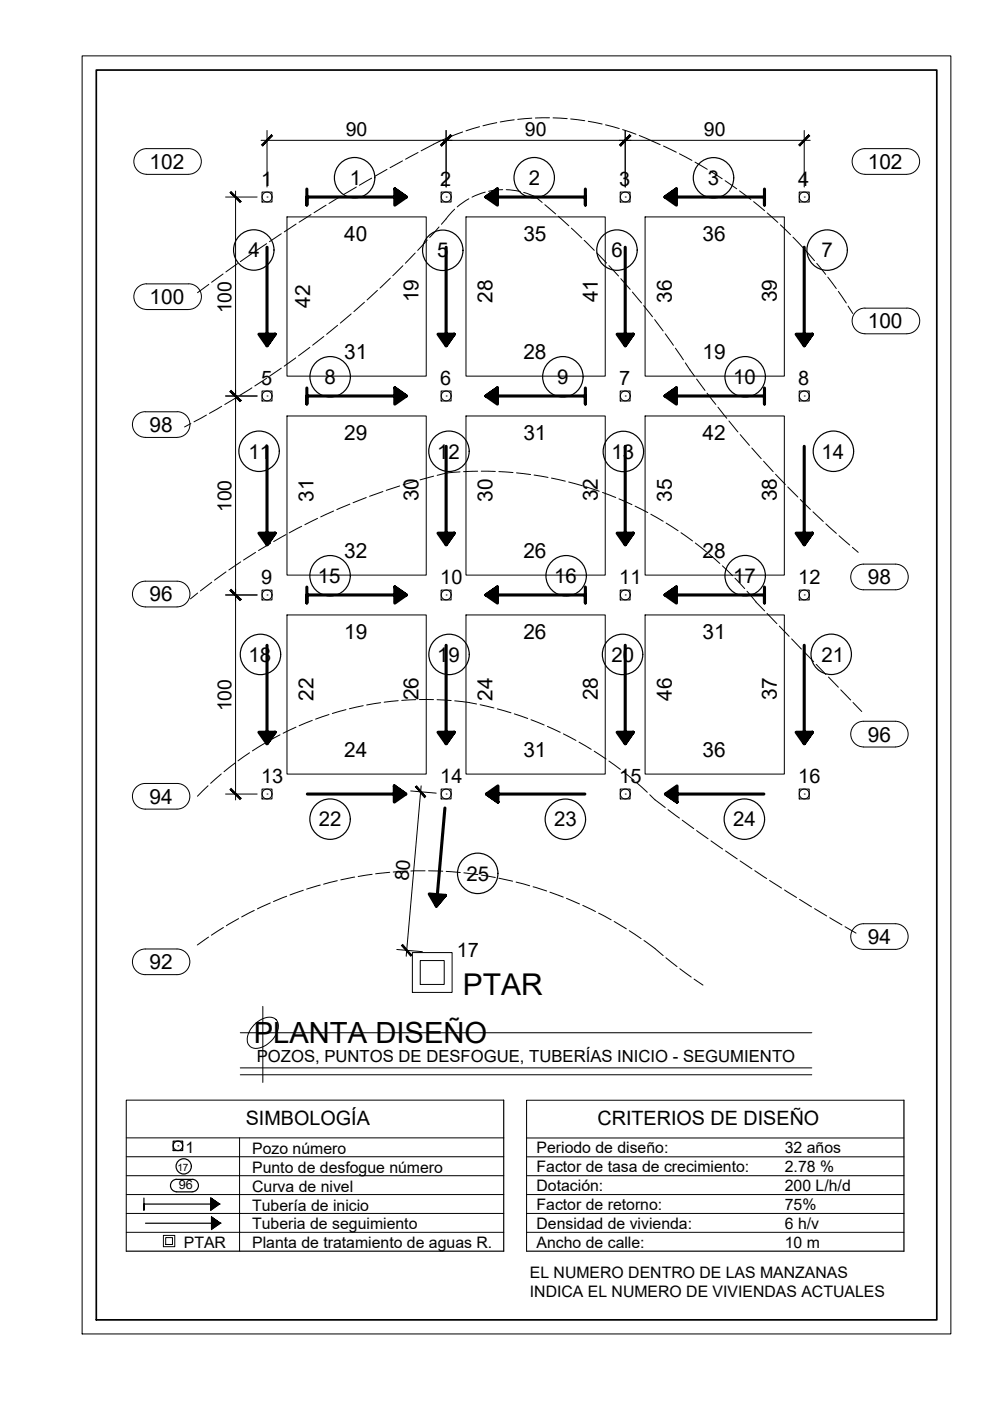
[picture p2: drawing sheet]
<svg xmlns="http://www.w3.org/2000/svg" width="210mm" height="297mm" viewBox="0 0 210 297" stroke-linecap="round" stroke-linejoin="round" font-family="sans-serif">
<!-- layer: 0 -->
<path d="M60.8 46h29.6v33.7h-29.6zM98.8 46h29.5v33.7h-29.5zM136.8 46h29.5v33.7h-29.5zM60.8 88.2h29.6v33.7h-29.6zM98.8 88.2h29.5v33.7h-29.5zM136.8 88.2h29.5v33.7h-29.5zM60.8 130.4h29.6v33.7h-29.6zM98.8 130.4h29.5v33.7h-29.5zM136.8 130.4h29.5v33.7h-29.5zM87.4 202h8.5v8.4h-8.5zM89.1 203.7h5.1v5h-5.1z" fill="none" stroke="#000" stroke-width=".21"/>
<g fill="#000" stroke="#000" stroke-width=".21">
<path d="M57.6 28.6l-1.9 2.3 2.1-2.1zM57.6 28.6l-1.9 2.3-.3-.2z"/>
<path d="M95.5 28.6l-2.1 2.1 .2 .2zM95.5 28.6l.3 .2-2.2 2.1z"/>
<path d="M95.5 28.6l-1.9 2.3 2.2-2.1zM95.5 28.6l-1.9 2.3-.2-.2z"/>
<path d="M133.5 28.6l-2.1 2.1 .2 .2zM133.5 28.6l.2 .2-2.1 2.1z"/>
<path d="M133.5 28.6l-1.9 2.3 2.1-2.1zM133.5 28.6l-1.9 2.3-.2-.2z"/>
<path d="M171.5 28.6l-2.2 2.1 .3 .2zM171.5 28.6l.2 .2-2.1 2.1z"/>
<path d="M48.8 40.8l2.1 2.1 .2-.2zM48.8 40.8l.2-.2 2.1 2.1z"/>
<path d="M83.7 40.1l2.5 1.7h-2.5zM83.7 41.8v1.7l2.5-1.7z"/>
<path d="M103 41.8h2.5v-1.7zM103 41.8h2.5v1.7z"/>
<path d="M141 41.8h2.4v-1.7zM141 41.8h2.4v1.7z"/>
<path d="M56.6 70.9h1.7l-1.7 2.4zM54.9 70.9l1.7 2.4v-2.4z"/>
<path d="M94.6 70.9h1.7l-1.7 2.4zM92.9 70.9l1.7 2.4v-2.4z"/>
<path d="M132.6 70.9h1.7l-1.7 2.4zM130.8 70.9l1.8 2.4v-2.4z"/>
<path d="M170.5 70.9h1.7l-1.7 2.4zM168.8 70.9l1.7 2.4v-2.4z"/>
<path d="M49 82.8l-.2 .2 2.3 1.9zM48.8 83l2.3 1.9-.2 .2z"/>
<path d="M48.8 83l2.1 2.1 .2-.2zM49 82.8l2.1 2.1-2.3-1.9z"/>
<path d="M83.7 82.2l2.5 1.8h-2.5zM83.7 84v1.7l2.5-1.7z"/>
<path d="M103 84h2.5v-1.8zM103 84h2.5v1.7z"/>
<path d="M141 84h2.4v-1.8zM141 84h2.4v1.7z"/>
<path d="M56.6 113h1.7l-1.7 2.5zM54.9 113l1.7 2.5v-2.5z"/>
<path d="M94.6 113h1.7l-1.7 2.5zM92.9 113l1.7 2.5v-2.5z"/>
<path d="M132.6 113h1.7l-1.7 2.5zM130.8 113l1.8 2.5v-2.5z"/>
<path d="M170.5 113h1.7l-1.7 2.5zM168.8 113l1.7 2.5v-2.5z"/>
<path d="M49 125l-.2 .2 2.3 1.9zM48.8 125.2l2.3 1.9-.2 .2z"/>
<path d="M48.8 125.2l2.1 2.1 .2-.2zM49 125l2.1 2.1-2.3-1.9z"/>
<path d="M83.7 124.5l2.5 1.6h-2.5zM83.7 126.1v1.8l2.5-1.8z"/>
<path d="M103 126.1h2.5v-1.6zM103 126.1h2.5v1.8z"/>
<path d="M141 126.1h2.4v-1.6zM141 126.1h2.4v1.8z"/>
<path d="M56.6 155.3h1.7l-1.7 2.4zM54.9 155.3l1.7 2.4v-2.4z"/>
<path d="M94.6 155.3h1.7l-1.7 2.4zM92.9 155.3l1.7 2.4v-2.4z"/>
<path d="M132.6 155.3h1.7l-1.7 2.4zM130.8 155.3l1.8 2.4v-2.4z"/>
<path d="M170.5 155.3h1.7l-1.7 2.4zM168.8 155.3l1.7 2.4v-2.4z"/>
<path d="M49 167.2l-.2 .2 2.3 1.9zM48.8 167.4l2.3 1.9-.2 .2z"/>
<path d="M83.6 166.6l2.4 1.8h-2.4zM83.6 168.4v1.6l2.4-1.6z"/>
<path d="M88.1 166.8l1.9 2.3 .2-.2zM88.1 166.8l.2-.2 1.9 2.3z"/>
<path d="M103.1 168.4h2.5v1.6zM103.1 168.4h2.5v-1.8z"/>
<path d="M141.1 168.4h2.4v1.6zM141.1 168.4h2.4v-1.8z"/>
<path d="M92.7 189.7l1.7 .1-1.9 2.3zM91 189.5l1.5 2.6 .2-2.4z"/>
<path d="M85.1 200.4l2.2 2.1-1.9-2.2zM85.1 200.4l2.2 2.1-.2 .2z"/>
</g>
<g fill="none" stroke="#000" stroke-width=".66">
<path d="M56.6 52.4v20.9l1.7-2.4-1.7 2.4-1.7-2.4h3.4M83.7 40.1v3.4l2.5-1.7-2.5-1.7 2.5 1.7h-21.1v1.7v-3.4M94.6 52.4v20.9l1.7-2.4-1.7 2.4-1.7-2.4h3.4M105.5 40.1v3.4l-2.5-1.7 2.5-1.7-2.5 1.7h21.1v1.7v-3.4M132.6 52.4v20.9l1.7-2.4-1.7 2.4-1.8-2.4h3.5M143.4 40.1v3.4l-2.4-1.7 2.4-1.7-2.4 1.7h21.1v1.7v-3.4M170.5 52.4v20.9l1.7-2.4-1.7 2.4-1.7-2.4h3.4M56.6 94.6v20.9l1.7-2.5-1.7 2.5-1.7-2.5h3.4M83.7 82.2v3.5l2.5-1.7-2.5-1.8 2.5 1.8h-21.1v1.7v-3.4M94.6 94.6v20.9l1.7-2.5-1.7 2.5-1.7-2.5h3.4M105.5 82.2v3.5l-2.5-1.7 2.5-1.8-2.5 1.8h21.1v1.7v-3.4M132.6 94.6v20.9l1.7-2.5-1.7 2.5-1.8-2.5h3.5"/>
<path d="M143.4 82.2v3.5l-2.4-1.7 2.4-1.8-2.4 1.8h21.1v1.7v-3.4M170.5 94.6v20.9l1.7-2.5-1.7 2.5-1.7-2.5h3.4M56.6 136.8v20.9l1.7-2.4-1.7 2.4-1.7-2.4h3.4M83.7 124.5v3.4l2.5-1.8-2.5-1.6 2.5 1.6h-21.1v1.7v-3.3M94.6 136.8v20.9l1.7-2.4-1.7 2.4-1.7-2.4h3.4M105.5 124.5v3.4l-2.5-1.8 2.5-1.6-2.5 1.6h21.1v1.7v-3.3M132.6 136.8v20.9l1.7-2.4-1.7 2.4-1.8-2.4h3.5M143.4 124.5v3.4l-2.4-1.8 2.4-1.6-2.4 1.6h21.1v1.7v-3.3M170.5 136.8v20.9l1.7-2.4-1.7 2.4-1.7-2.4h3.4M83.6 166.6v3.4l2.4-1.6-2.4-1.8 2.4 1.8h-20.8M94.3 171.3l-1.8 20.8 1.9-2.3-1.9 2.3-1.5-2.6 3.4 .3M124 168.4h-20.9l2.5 1.6-2.5-1.6 2.5-1.8v3.4"/>
<path d="M162 168.4h-20.9l2.4 1.6-2.4-1.6 2.4-1.8v3.4"/>
</g>
<!-- layer: COTAS -->
<g fill="none" stroke="#000" stroke-width=".21">
<path d="M55.3 29.8h116.5M56.6 27.7v12M94.6 27.7v12M132.6 27.7v12M170.5 27.7v12M47.8 41.8h6.7M49.9 40.5v129.1M47.8 84h6.7M47.8 126.1h6.7M47.8 168.4h6.7M87.1 167.7l5.4 .5M89.3 166.6l-3.2 36.1"/>
<path d="M84.1 201.3l5.4 .5"/>
</g>
<!-- layer: TEXTO2 -->
<g fill="none" stroke="#000" stroke-width=".25">
<circle cx="75.2" cy="37.7" r="4.3"/>
<circle cx="113.3" cy="37.7" r="4.3"/>
<circle cx="151.3" cy="37.7" r="4.3"/>
<circle cx="53.8" cy="53" r="4.3"/>
<circle cx="93.9" cy="53.1" r="4.3"/>
<circle cx="130.8" cy="53" r="4.3"/>
<circle cx="175.4" cy="53" r="4.3"/>
<circle cx="70" cy="79.9" r="4.3"/>
<circle cx="119.3" cy="79.9" r="4.3"/>
<circle cx="158" cy="79.9" r="4.3"/>
<circle cx="54.9" cy="95.7" r="4.3"/>
<circle cx="95.2" cy="95.7" r="4.3"/>
<circle cx="132.2" cy="95.7" r="4.3"/>
<circle cx="176.7" cy="95.7" r="4.3"/>
<circle cx="55.2" cy="138.8" r="4.3"/>
<circle cx="70" cy="122.1" r="4.3"/>
<circle cx="95.2" cy="138.8" r="4.3"/>
<circle cx="120" cy="122.1" r="4.3"/>
<circle cx="132" cy="138.8" r="4.3"/>
<circle cx="158" cy="122.1" r="4.3"/>
<circle cx="176.2" cy="138.7" r="4.3"/>
<circle cx="70" cy="173.7" r="4.3"/>
<circle cx="119.9" cy="173.7" r="4.3"/>
<circle cx="157.8" cy="173.7" r="4.3"/>
<circle cx="101.3" cy="185.2" r="4.3"/>
</g>
<!-- layer: POZOS -->
<g fill="none" stroke="#000" stroke-width=".21">
<path d="M55.6 40.7h2.1v2.1h-2.1zM56.6 41.8h.1M93.5 40.7h2.1v2.1h-2.1zM94.6 41.8h.1M131.5 40.7h2.1v2.1h-2.1zM132.6 41.8h.1M169.5 40.7h2.1v2.1h-2.1zM170.5 41.8h.1M55.6 82.9h2.1v2.1h-2.1zM56.6 84h.1M93.5 82.9h2.1v2.1h-2.1zM94.6 84h.1"/>
<path d="M131.5 82.9h2.1v2.1h-2.1zM132.6 84h.1M169.5 82.9h2.1v2.1h-2.1zM170.5 84h.1M55.6 125.1h2.1v2.1h-2.1zM56.6 126.1h.1M93.5 125.1h2.1v2.1h-2.1zM94.6 126.1h.1M131.5 125.1h2.1v2.1h-2.1zM132.6 126.1h.1M169.5 125.1h2.1v2.1h-2.1zM170.5 126.1h.1"/>
<path d="M55.6 167.3h2.1v2.1h-2.1zM56.6 168.4h.1M93.5 167.3h2.1v2.1h-2.1zM94.6 168.4h.1M131.5 167.3h2.1v2.1h-2.1zM132.6 168.4h.1M169.5 167.3h2.1v2.1h-2.1zM170.5 168.4h.1"/>
<circle cx="56.6" cy="41.8" r="1.05"/>
<circle cx="94.6" cy="41.8" r="1.05"/>
<circle cx="132.6" cy="41.8" r="1.05"/>
<circle cx="170.5" cy="41.8" r="1.05"/>
<circle cx="56.6" cy="84" r="1.05"/>
<circle cx="94.6" cy="84" r="1.05"/>
<circle cx="132.6" cy="84" r="1.05"/>
<circle cx="170.5" cy="84" r="1.05"/>
<circle cx="56.6" cy="126.1" r="1.05"/>
<circle cx="94.6" cy="126.1" r="1.05"/>
<circle cx="132.6" cy="126.1" r="1.05"/>
<circle cx="170.5" cy="126.1" r="1.05"/>
<circle cx="56.6" cy="168.3" r="1.05"/>
<circle cx="94.6" cy="168.3" r="1.05"/>
<circle cx="132.6" cy="168.3" r="1.05"/>
<circle cx="170.5" cy="168.3" r="1.05"/>
</g>
<!-- layer: TEXTOS4 -->
<g fill="none" stroke="#000" stroke-width=".21">
<path d="M31.1 31.5h8.9a2.72 2.72 0 0 1 2.7 2.7 2.72 2.72 0 0 1-2.7 2.7l-8.9 .1M31.1 31.5a2.72 2.72 0 0 0-2.7 2.7 2.72 2.72 0 0 0 2.7 2.7M75.6 39.7l-2.6 1.5M78.8 37.8l-2.6 1.5M82.1 35.9l-2.6 1.5M85.3 34.1l-2.6 1.5M88.6 32.3l-2.6 1.5M94.6 29.3l-5.3 2.7M98.1 28l-2.8 1M101.7 26.9l-2.9 .8M105.3 26l-2.9 .7M109 25.4l-2.9 .5"/>
<path d="M112.8 25.1l-3 .2M116.5 25h-3M117.3 25l3 .2M121 25.2l3 .4M124.7 25.7l3 .6M128.4 26.5l2.9 .8M132 27.5l2.8 1M135.5 28.7l4.5 2M140.7 31l2.7 1.3M144 32.6l2.7 1.4M147.4 34.4l2.6 1.5M150.6 36.3l2.5 1.6"/>
<path d="M153.7 38.3l2.5 1.7M181.3 32.5a2.71 2.71 0 0 1 2.1-1h8.9a2.72 2.72 0 0 1 2.7 2.7 2.72 2.72 0 0 1-2.7 2.7h-8.9a2.72 2.72 0 0 1-2.5-1.5 2.72 2.72 0 0 1 .4-2.9zM47.3 58.1l-2.4 1.8M50.3 55.9l-2.4 1.8M53.4 53.8l-2.4 1.7M56.5 51.7l-2.5 1.6M59.6 49.6l-2.5 1.6M62.8 47.5l-2.5 1.7M65.9 45.5l-2.5 1.6M69.1 43.5l-2.5 1.6M72.3 41.6l-2.5 1.5M82.8 59l-2.2 2.1"/>
<path d="M85.4 56.3l-2.1 2.2M88 53.7l-2 2.1M90.6 50.9l-2 2.2M93.1 48.1l-2 2.2M94.6 46.4l-1 1.2M96.4 44.4l-1.8 2M99.4 42.1l-2.4 1.8M102.9 40.7l-2.8 1.1M106.6 40.2l-3 .4M107.3 40.2l3 .4M111 40.8l1.1 .3a6.8 6.8 0 0 1 2.8 1.8M115.5 43.4l2.3 2"/>
<path d="M118.4 45.9l2.2 2M121.2 48.4l2.1 2M123.9 51l2.1 2.1M126.5 53.6l2.1 2.2M129.1 56.3l2 2.2M131.6 59.1l2 2.3M156.8 40.5l2.4 1.8M159.8 42.8l2.3 1.9M162.7 45.2l2.2 2M165.5 47.7l2.1 2.1M168.1 50.3l2.1 2.2M170.7 53l2 2.3"/>
<path d="M173.2 55.8l1.9 2.4M175.5 58.8l1.8 2.4M31.1 60.2h8.9M31.1 60.2a2.72 2.72 0 0 0-2.7 2.7 2.72 2.72 0 0 0 2.7 2.7M40 60.2a2.72 2.72 0 0 1 2.7 2.7 2.72 2.72 0 0 1-2.7 2.7h-8.9M44.3 60.3l-2.4 1.8M59.6 78.1l-2.4 1.6M62.7 75.9l-2.4 1.7M65.7 73.7l-2.4 1.7M68.7 71.3l-2.4 1.9M71.6 69l-2.3 1.9M74.5 66.6l-2.3 1.9"/>
<path d="M77.3 64.1l-2.3 2M80 61.6l-2.2 2M134.1 61.9l1.9 2.3M136.5 64.8l1.8 2.4M138.8 67.8l1.8 2.4M141 70.8l1.8 2.4M143.2 73.8l1.7 2.5M145.3 76.9l1.9 2.8M177.7 61.8l1.7 2.5M179.8 64.9l1 1.6M183.4 65.3h8.9M183.4 65.3a2.72 2.72 0 0 0-2.7 2.7 2.72 2.72 0 0 0 2.7 2.8h8.9"/>
<path d="M192.3 65.3a2.72 2.72 0 0 1 2.7 2.7 2.72 2.72 0 0 1-2.7 2.8M30.8 92.7h6.7M30.8 92.7a2.71 2.71 0 0 1-2.7-2.7 2.71 2.71 0 0 1 2.7-2.7h6.8a2.72 2.72 0 0 1 2.7 2.7 2.72 2.72 0 0 1-2.7 2.7M40.5 89.8l-1.4 .7M43.8 88l-2.7 1.4M47 86.1l-2.6 1.5M50.2 84.2l-2.5 1.6M53.4 82.2l-2.5 1.6M56.6 80.2l-2.6 1.6M101.3 99.9l-3 .1M102 99.9l3 .1M105.8 100l3 .2"/>
<path d="M147.7 80.4l1.8 2.4M149.9 83.4l1.9 2.3M152.2 86.3l1.9 2.4M154.6 89.3l1.9 2.3M156.9 92.2l2 2.2M159.4 95l2 2.2M161.9 97.8l2 2.2M51 119.1l-2.5 1.7M54.2 117.1l-2.6 1.6M57.4 115.2l-2.6 1.5M60.7 113.3l-2.7 1.5M64 111.6l-2.7 1.4"/>
<path d="M67.3 109.9l-2.7 1.3M70.7 108.3l-2.7 1.3M74.2 106.9l-2.8 1.1M77.7 105.5l-2.8 1.1M81.2 104.2l-2.8 1M84.7 103l-2.8 1M88.3 101.9l-2.8 .9M91.9 101l-2.8 .7M97.5 100l-2.9 .3-1.9 .5M109.5 100.3l3 .3M113.2 100.7l3 .5M116.9 101.4l3 .6"/>
<path d="M120.6 102.2l2.9 .8M124.2 103.2l2.8 .9M127.7 104.4l2.9 1.1M131.2 105.8l2.8 1.2M134.7 107.3l2.6 1.4M138 109l2.6 1.5M141.2 110.9l2.6 1.6M144.4 112.9l2.4 1.8M147.4 115.1l2.4 1.9M150.4 117.5l2.2 2M153.2 120l2.1 2.1M164.4 100.6l2.1 2.1"/>
<path d="M167 103.2l2.2 2.2M169.7 105.9l2.1 2.1M172.4 108.5l2.2 2.1M175.1 111.1l2.2 2M177.9 113.6l2.3 2M180.7 116l1.3 1.1M189.8 119.6h-6.7a2.72 2.72 0 0 0-2.7 2.7 2.72 2.72 0 0 0 2.7 2.7h6.7M189.8 119.6a2.72 2.72 0 0 1 2.8 2.7 2.72 2.72 0 0 1-2.8 2.7M30.8 128.7h6.7M30.8 128.7a2.72 2.72 0 0 1-2.7-2.7 2.72 2.72 0 0 1 2.7-2.8h6.8a2.72 2.72 0 0 1 2.7 2.7 2.72 2.72 0 0 1-2.7 2.8M41.9 125.7l-1.5 1.3M44.9 123.5l-2.4 1.8"/>
<path d="M47.9 121.3l-2.4 1.7M155.8 122.6l2.1 2.2M158.4 125.3l1.9 2.3M160.3 127.6l1.8 1.9M162.6 130.1l2.1 2.1M165.2 132.8l2.1 2.1M167.8 135.5l2.1 2.1M170.4 138.1l2.1 2.2M52.9 159.6l-2.4 1.7M56.1 157.6l-2.6 1.6M59.4 155.8l-2.7 1.4M62.7 154.2l-2.7 1.3"/>
<path d="M66.2 152.7l-2.8 1.2M69.8 151.5l-2.9 1M73.4 150.5l-2.9 .8M77 149.6l-2.9 .7M80.7 149l-3 .5M84.4 148.6l-3 .3M88.2 148.3l-3 .2M88.9 148.3h3M92.7 148.4l3 .1M96.4 148.6l4.6 .7M101.8 149.4l2.9 .7M105.4 150.3l2.9 .8"/>
<path d="M109 151.4l2.9 .9M112.6 152.6l2.8 1.1M116.1 154l2.7 1.3M119.5 155.6l2.6 1.4M122.8 157.4l2.6 1.5M126 159.3l2.5 1.6M173.1 140.9l2 2.1M175.7 143.5l2.1 2.2M178.3 146.3l2.1 2.1M180.9 148.9l1.8 1.9M181.4 153.5l1.1-.5 .6-.1h6.7a2.72 2.72 0 0 1 2.7 2.7 2.72 2.72 0 0 1-2.7 2.8h-6.7a2.72 2.72 0 0 1-2.6-1.9 2.72 2.72 0 0 1 .9-3zM29.1 166.7l1.1-.5 .6-.1h6.7a2.72 2.72 0 0 1 2.8 2.7 2.72 2.72 0 0 1-2.8 2.7h-6.7a2.72 2.72 0 0 1-2.6-1.8 2.72 2.72 0 0 1 .9-3z"/>
<path d="M44.1 166.6l-2.2 2.2M46.9 164.1l-2.2 2M49.9 161.8l-2.4 1.8M129.1 161.4l2.4 1.7M132.1 163.6l2.4 1.9M135 166l2.2 2M137.8 168.5l1.1 1.1 2.1 1.6M141.6 171.7l2.5 1.8M144.6 173.9l2.5 1.8M147.7 176.1l2.4 1.7M150.7 178.3l2.5 1.7M44.2 198.7l-2.4 1.7"/>
<path d="M47.4 196.7l-2.6 1.6M50.6 194.8l-2.6 1.5M53.9 193l-2.7 1.4M57.3 191.4l-2.7 1.3M60.8 190l-2.8 1.1M64.3 188.8l-2.8 1M67.9 187.7l-2.9 .8M71.5 186.7l-2.9 .8M75.2 186l-2.9 .6M78.9 185.4l-3 .4M82.6 184.9l-3 .4M86.4 184.7l-3 .2"/>
<path d="M90.1 184.6l-3 .1M90.9 184.6l3 .1M94.6 184.8l3 .2M98.4 185.1l2.9 .3M102.1 185.5l2.9 .5M105.8 186.2l2.9 .6M109.4 187l2.9 .8M113 188l2.9 .9M116.6 189.2l2.8 1M120.1 190.5l2.8 1.2M123.6 192l2.7 1.3M126.9 193.6l2.7 1.4"/>
<path d="M130.2 195.4l2.6 1.5M133.4 197.3l2.5 1.7M136.5 199.4l2.4 1.7 1.7 1.5M153.8 180.4l2.5 1.7M156.9 182.5l2.5 1.7M160 184.6l2.6 1.7M163.2 186.7l2.5 1.6M166.3 188.7l2.6 1.6M169.5 190.7l2.6 1.6M172.7 192.7l2.6 1.5M175.9 194.6l2.6 1.5M179.2 196.5l2.3 1.3"/>
<path d="M181.4 196.4l1.1-.5 .6-.1h6.7a2.72 2.72 0 0 1 2.7 2.8 2.72 2.72 0 0 1-2.7 2.7h-6.7a2.72 2.72 0 0 1-2.6-1.8 2.72 2.72 0 0 1 .9-3.1zM29.1 201.8l1.1-.5 .6-.1h6.7a2.72 2.72 0 0 1 2.8 2.7 2.72 2.72 0 0 1-2.8 2.7h-6.7a2.72 2.72 0 0 1-2.6-1.8 2.72 2.72 0 0 1 .9-3zM141.2 203.1l2.3 1.8M144.1 205.4l2.5 1.8M147.2 207.6l1.8 1.3"/>
</g>
<!-- layer: TEXTO -->
<g fill="none" stroke="#000" stroke-width=".21">
<path d="M50.9 219h121.2M53.9 217.3a3.9 3.9 0 0 1 4.3-1.4 2.35 2.35 0 0 1 .5 3.1 5.1 5.1 0 0 1-5 3.2 2 2 0 0 1-1-3l.4-1zM55.7 213.4v16.1M50.9 226.4h121.2M50.9 227.9h121.2M106.8 233.2h-80v32.1M191.7 233.3h-80.1v32M26.8 257.3h80M26.8 253.3h80M26.8 249.3h80M26.8 245.3h80M26.8 241.3h80"/>
<path d="M50.8 241.3v24M111.6 257.3h80.1M111.6 253.3h80.1M111.6 249.3h80.1M111.6 245.3h80.1M111.6 241.3h80.1M26.8 261.3h80M34.6 261.9h2.5v2.4h-2.5zM35.1 262.4h1.5v1.5h-1.5zM111.6 261.3h80.1"/>
</g>
<g fill="none" stroke="#000" stroke-width=".25">
<path d="M106.8 233.2v32.1h-80M191.7 233.3v32h-80.1M36.7 241.9h2v2h-2zM37.5 250.1h3.2M37.5 250a1.33 1.33 0 0 0-1.4 1.4 1.33 1.33 0 0 0 1.4 1.3h3.2a1.32 1.32 0 0 0 1.4-1.3 1.32 1.32 0 0 0-1.4-1.4M37.7 242.9h.1M44.7 254v2.6l1.8-1.3-1.8-1.3 1.8 1.3h-16v1.3v-2.6M44.8 258v2.6l1.9-1.3-1.9-1.3 1.9 1.3h-15.8"/>
<circle cx="37.7" cy="242.9" r="1.01"/>
<circle cx="39" cy="247.3" r="1.62"/>
</g>
<g fill="#000" stroke="#000" stroke-width=".21">
<path d="M44.7 254l1.8 1.3h-1.8zM44.7 255.3v1.3l1.8-1.3z"/>
<path d="M44.8 258l1.9 1.3h-1.9zM44.8 259.3v1.3l1.9-1.3z"/>
</g>
<!-- layer: DIRECCIONES -->
<path d="M17.4 11.8h184.2v271h-184.2z" fill="none" stroke="#000" stroke-width=".21"/>
<path d="M20.4 14.9h178.2v264.9h-178.2z" fill="none" stroke="#000" stroke-width=".36"/>
<text font-size="6.4" x="98.1" y="210.9">PTAR</text>
<text font-size="6.2" x="53.8" y="221.2">PLANTA DISEÑO</text>
<g font-size="4.4">
<text x="31.7" y="35.8">102</text>
<text x="184" y="35.8">102</text>
<text x="73" y="51">40</text>
<text x="111" y="51">35</text>
<text x="148.9" y="51">36</text>
<text x="31.7" y="64.5">100</text>
<text x="65.8" y="65.2" transform="rotate(-90 65.8 65.2)">42</text>
<text x="88.8" y="64.1" transform="rotate(-90 88.8 64.1)">19</text>
<text x="104.5" y="64.1" transform="rotate(-90 104.5 64.1)">28</text>
<text x="126.7" y="64.1" transform="rotate(-90 126.7 64.1)">41</text>
<text x="142.4" y="64.1" transform="rotate(-90 142.4 64.1)">36</text>
<text x="164.7" y="64.1" transform="rotate(-90 164.7 64.1)">39</text>
<text x="184" y="69.6">100</text>
<text x="73" y="76.1">31</text>
<text x="111" y="76.1">28</text>
<text x="148.9" y="76.1">19</text>
<text x="31.7" y="91.6">98</text>
<text x="73" y="93.2">29</text>
<text x="111" y="93.2">31</text>
<text x="148.9" y="93.2">42</text>
<text x="66.5" y="106.3" transform="rotate(-90 66.5 106.3)">31</text>
<text x="88.8" y="106.2" transform="rotate(-90 88.8 106.2)">30</text>
<text x="104.5" y="106.3" transform="rotate(-90 104.5 106.3)">30</text>
<text x="126.7" y="106.2" transform="rotate(-90 126.7 106.2)">32</text>
<text x="142.4" y="106.3" transform="rotate(-90 142.4 106.3)">35</text>
<text x="164.7" y="106.2" transform="rotate(-90 164.7 106.2)">38</text>
<text x="73" y="118.3">32</text>
<text x="111" y="118.3">26</text>
<text x="148.9" y="118.3">28</text>
<text x="184" y="123.9">98</text>
<text x="31.7" y="127.5">96</text>
<text x="73" y="135.4">19</text>
<text x="111" y="135.4">26</text>
<text x="148.9" y="135.4">31</text>
<text x="66.5" y="148.5" transform="rotate(-90 66.5 148.5)">22</text>
<text x="88.8" y="148.4" transform="rotate(-90 88.8 148.4)">26</text>
<text x="104.5" y="148.5" transform="rotate(-90 104.5 148.5)">24</text>
<text x="126.7" y="148.4" transform="rotate(-90 126.7 148.4)">28</text>
<text x="142.4" y="148.5" transform="rotate(-90 142.4 148.5)">46</text>
<text x="164.7" y="148.4" transform="rotate(-90 164.7 148.4)">37</text>
<text x="73" y="160.5">24</text>
<text x="111" y="160.5">31</text>
<text x="148.9" y="160.5">36</text>
<text x="184" y="157.2">96</text>
<text x="31.7" y="170.4">94</text>
<text x="184" y="200.1">94</text>
<text x="31.7" y="205.5">92</text>
</g>
<g font-size="4.3">
<text x="74.1" y="39.2">1</text>
<text x="112.1" y="39.2">2</text>
<text x="150.1" y="39.2">3</text>
<text x="52.7" y="54.6">4</text>
<text x="92.7" y="54.6">5</text>
<text x="129.6" y="54.6">6</text>
<text x="174.2" y="54.6">7</text>
<text x="68.8" y="81.4">8</text>
<text x="118.1" y="81.4">9</text>
<text x="155.4" y="81.4">10</text>
<text x="52.7" y="97.3">11</text>
<text x="92.7" y="97.3">12</text>
<text x="129.6" y="97.3">13</text>
<text x="174.2" y="97.3">14</text>
<text x="67.4" y="123.6">15</text>
<text x="117.5" y="123.6">16</text>
<text x="155.4" y="123.6">17</text>
<text x="52.7" y="140.3">18</text>
<text x="92.7" y="140.3">19</text>
<text x="129.6" y="140.3">20</text>
<text x="174.2" y="140.3">21</text>
<text x="67.6" y="175.2">22</text>
<text x="117.5" y="175.2">23</text>
<text x="155.4" y="175.2">24</text>
<text x="98.9" y="186.7">25</text>
</g>
<g font-size="4.2">
<text x="55.4" y="39.5">1</text>
<text x="93.3" y="39.5">2</text>
<text x="131.3" y="39.5">3</text>
<text x="169.3" y="39.5">4</text>
<text x="55.4" y="81.7">5</text>
<text x="93.3" y="81.7">6</text>
<text x="131.3" y="81.7">7</text>
<text x="169.3" y="81.7">8</text>
<text x="55.4" y="123.9">9</text>
<text x="93.3" y="123.9">10</text>
<text x="131.3" y="123.9">11</text>
<text x="169.3" y="123.9">12</text>
<text x="55.4" y="166.1">13</text>
<text x="93.3" y="166.1">14</text>
<text x="131.3" y="166.1">15</text>
<text x="169.3" y="166.1">16</text>
<text x="96.8" y="202.9">17</text>
<text x="52.1" y="238.4">SIMBOLOGÍA</text>
<text x="126.7" y="238.4">CRITERIOS DE DISEÑO</text>
</g>
<g font-size="4.1">
<text x="73.3" y="28.9">90</text>
<text x="111.3" y="28.9">90</text>
<text x="149.3" y="28.9">90</text>
<text x="49.1" y="66.4" transform="rotate(-90 49.1 66.4)">100</text>
<text x="49.1" y="108.6" transform="rotate(-90 49.1 108.6)">100</text>
<text x="49.1" y="150.8" transform="rotate(-90 49.1 150.8)">100</text>
<text x="86.6" y="186.9" transform="rotate(-85 86.6 186.9)">80</text>
</g>
<text font-size="3.5" x="54.4" y="225.3">POZOS, PUNTOS DE DESFOGUE, TUBERÍAS INICIO - SEGUMIENTO</text>
<g font-size="3.4">
<text x="39.3" y="244.4">1</text>
<text x="53.5" y="244.6">Pozo número</text>
<text x="113.8" y="244.6">Periodo de diseño:</text>
<text x="166.4" y="244.6">32 años</text>
<text x="53.5" y="248.6">Punto de desfogue número</text>
<text x="113.8" y="248.6">Factor de tasa de crecimiento:</text>
<text x="166.4" y="248.6">2.78 %</text>
<text x="53.5" y="256.7">Tubería de inicio</text>
<text x="53.5" y="252.6">Curva de nivel</text>
<text x="113.8" y="252.6">Dotación:</text>
<text x="113.8" y="256.6">Factor de retorno:</text>
<text x="166.4" y="252.6">200 L/h/d</text>
<text x="166.4" y="256.6">75%</text>
<text x="53.5" y="260.7">Tuberia de seguimiento</text>
<text x="113.8" y="260.6">Densidad de vivienda:</text>
<text x="166.4" y="260.6">6 h/v</text>
<text x="39" y="264.6">PTAR</text>
<text x="53.5" y="264.7">Planta de tratamiento de aguas R.</text>
<text x="113.8" y="264.6">Ancho de calle:</text>
<text x="166.4" y="264.6">10 m</text>
<text x="112.3" y="270.9">EL NUMERO DENTRO DE LAS MANZANAS</text>
<text x="112.3" y="274.9">INDICA EL NUMERO DE VIVIENDAS ACTUALES</text>
</g>
<text font-size="2.7" x="37.9" y="252.1">96</text>
<text font-size="2.1" x="37.6" y="248.2">17</text>
</svg>
